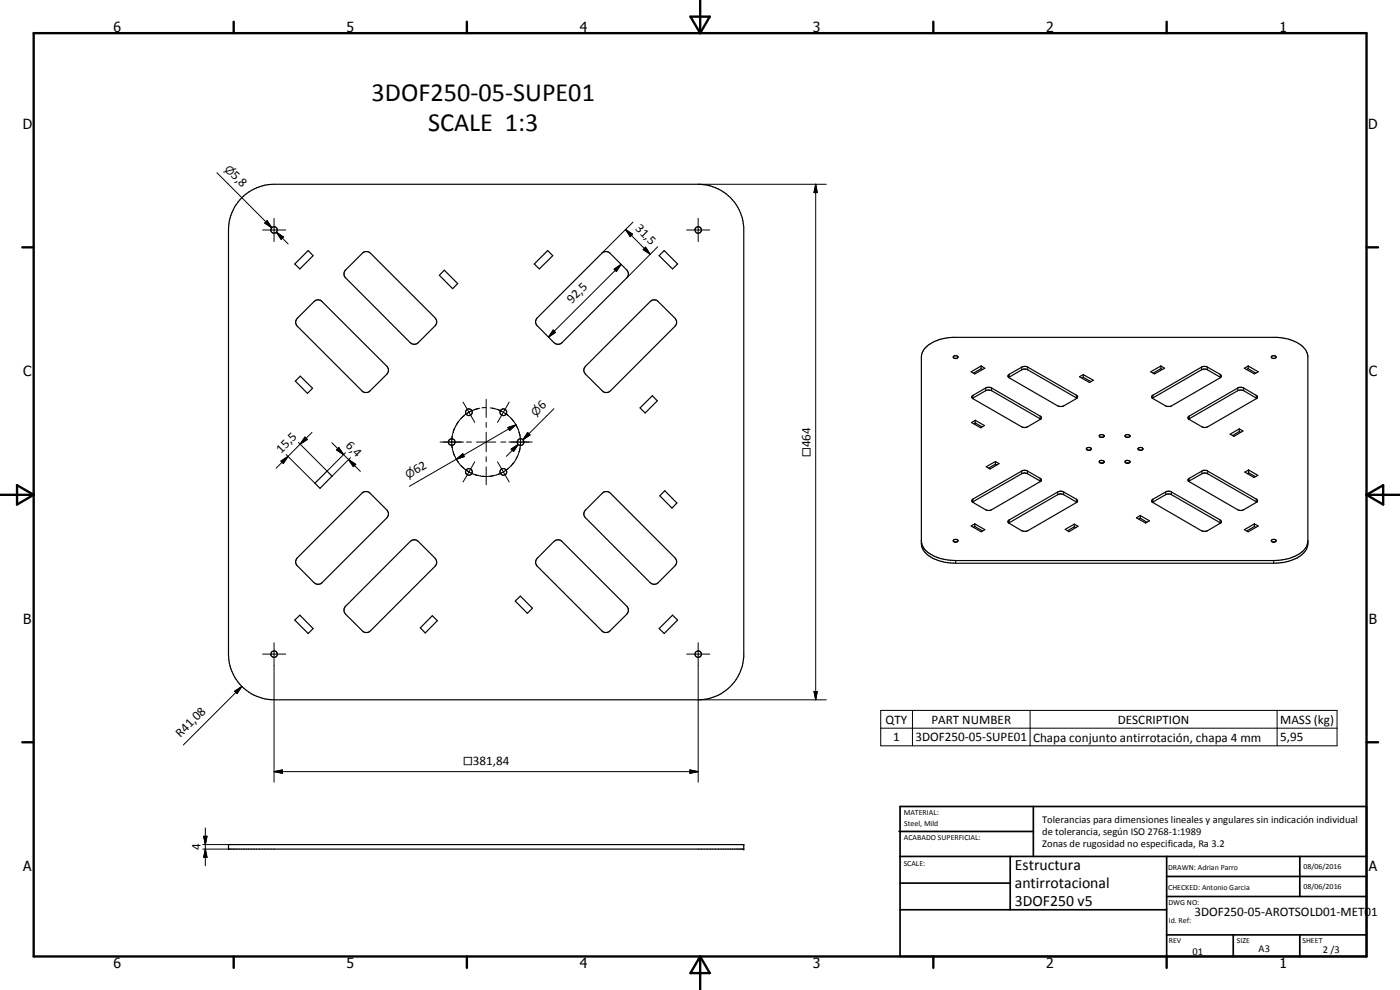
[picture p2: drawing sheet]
<svg xmlns="http://www.w3.org/2000/svg" width="420mm" height="297mm" viewBox="0 0 420 297" stroke-linecap="round" stroke-linejoin="round" font-family="sans-serif">
<g fill="none" stroke="#000" stroke-width=".35">
<path d="M72.6 59.3a14 14 0 0 1 9.6-4h127.3a13.7 13.7 0 0 1 13.7 12.8v129a13.7 13.7 0 0 1-13.7 12.9h-127.3a13.7 13.7 0 0 1-13.6-13.7v-127.3a13.6 13.6 0 0 1 4-9.7zM92.5 75.2l1.5 1.5-4 4-1.5-1.5zM160.3 79.2l4.1-4 1.5 1.5-4 4zM180.9 75.7a1.81 1.81 0 0 1 2.1 .2l5.1 5.1a1.67 1.67 0 0 1 0 2.4l-19.5 19.4a1.73 1.73 0 0 1-2.3 0l-5.1-5.1a1.62 1.62 0 0 1 0-2.3zM197.8 76.7l1.5-1.5 4.1 4-1.6 1.5zM89.2 95.5l5.1-5a1.66 1.66 0 0 1 2.1-.2l19.9 19.8 .3 1.1-.5 1.1-5.1 5a1.8 1.8 0 0 1-2.1 .2l-19.9-19.8-.3-1.1zM103.7 81l5.3-5.3a1.81 1.81 0 0 1 2.2 .2l19.6 19.7 .3 .8-.3 1.1-5.3 5.3a1.72 1.72 0 0 1-2.4 0l-19.4-19.4a1.67 1.67 0 0 1 0-2.4zM133.3 81.1l4.1 4-1.6 1.5-3.9-4zM88.6 114.3l1.5-1.4 3.7 3.6-1.5 1.5zM175.7 109.9l19.4-19.4a1.63 1.63 0 0 1 2.4 0l5.1 5a1.73 1.73 0 0 1 0 2.4l-19.4 19.4a1.73 1.73 0 0 1-2.4 0l-5.1-5a1.62 1.62 0 0 1 0-2.4zM277.5 104.6a12 12 0 0 1 8.5-3.4h97a10.7 10.7 0 0 1 9.1 4.2l.4 1.3v56.8a6.5 6.5 0 0 1-5.1 4.7l-2.1 .5-3 .3h-95.5a11.5 11.5 0 0 1-9.6-3.8l-.4-.8-.3-1.3v-56l.3-1.3zM286.2 106.9a.75 .75 0 0 1 .7-.2 .75 .75 0 0 1 .6 .5 .7 .7 0 0 1-.8 .4 .7 .7 0 0 1-.5-.7z"/>
<path d="M286.6 107.6h.4M291.5 111.5l3-1.7 1.1 .7-3 1.7zM291.9 119.5l-.3-.4 .4-.5 4-2.3 1.2-.1 15 8.6 .3 .5-.2 .5M291.9 119.5l14.9 8.6 .9 .2 .7-.2 3.9-2.3M291.9 119.5l4.1-2.4h1.4l14.9 8.7M294.5 110.6l-2.4 1.4M294.5 109.8v.8M294.5 110.6l.4 .3M302.6 112.6l4.1-2.4 1.3-.2 15 8.6a.53 .53 0 0 1 .4 .5 .53 .53 0 0 1-.4 .5l-3.9 2.3h-1.4l-14.8-8.5-.3-.3zM302.7 113.3l4-2.3 1.3-.2 15.2 8.7M324 113l1.1-.6 3 1.7-1.1 .7zM325.1 113.2l-.4 .2"/>
<path d="M325.1 112.4v.8M325.1 113.2l2.3 1.3M345.3 111.5l3.1-1.7 1.1 .7-3 1.7zM345.7 118.8l15.3-8.8 1.4 .2 4.1 2.5-.3 .7-14.8 8.5-1.6-.1-4.1-2.4zM348.4 110.6l-2.3 1.4M348.4 109.8v.8M348.4 110.6l.4 .3M366.3 113.3l-3.9-2.3-1.4-.2-15.1 8.7M373.5 110.5l1.1-.7 3 1.7-1.1 .7zM374.6 110.6l-.4 .3M374.6 109.8v.8M374.6 110.6l2.3 1.4"/>
<path d="M377.2 119.5l-4-2.3-.8-.2-.7 .1-15 8.7M377.2 119.5l-14.9 8.6h-1.4l-4.2-2.3M377.2 119.5l.2-.5-.4-.4-3.8-2.2-1.3-.2-15 8.6-.4 .5 .2 .5M381.6 106.9a.79 .79 0 0 1 1.4 .3 .72 .72 0 0 1-.8 .4 .72 .72 0 0 1-.6-.7zM382.1 107.6h.3M192.1 122.4l3.7-3.7 1.5 1.6-3.7 3.6zM291.6 126.8l1.1-.7 2.7 1.6-1.1 .7zM292.7 126.9l-.4 .3M292.7 126.1v.8M292.7 126.9l2 1.2M298.7 139.3l-2 1.2M298.7 138.5v.8"/>
<path d="M298.7 139.3l.5 .2M326 134.6a.76 .76 0 0 1 .9-.4 .76 .76 0 0 1 .6 .7 .85 .85 0 0 1-1.5-.3zM326.5 135.1h.5M330 138.3a.85 .85 0 0 1 1.4 .4 .76 .76 0 0 1-.9 .3 .76 .76 0 0 1-.5-.7zM330 130.6a.85 .85 0 0 1 1.4 .4 .88 .88 0 0 1-1.5-.3zM330.6 138.9l-.2 .1M330.6 131.2h-.2M330.7 138.9l.2 .1M330.7 131.2h.2M338.3 139a.48 .48 0 0 1-.7-.5 .48 .48 0 0 1 .8-.4 .46 .46 0 0 1 .7 .3 .46 .46 0 0 1-.4 .6M338.3 139h.4M338.3 131.2h.4"/>
<path d="M338.3 131.2a.48 .48 0 0 1-.7-.5 .48 .48 0 0 1 .8-.3l.8 .5-.5 .3M338.3 131.2h-.2M338.3 138.9l-.2 .1M338.5 131.2h.2M338.5 138.9l.2 .1M341.5 134.6a.76 .76 0 0 1 .9-.4 .76 .76 0 0 1 .6 .7 .83 .83 0 0 1-1.5-.3zM342 135.1h.5M369.2 130.3l2.7-1.6 1.1 .6-2.7 1.6zM371.9 129.5l-2 1.2M371.9 128.7v.8M371.9 129.5l.5 .2M94.5 145l3.7-3.6 1.4 1.5-3.6 3.6z"/>
<path d="M175.7 153l5.3-5.3a1.81 1.81 0 0 1 2.2 .3l19.6 19.6 .3 .8-.3 1.1-5.3 5.3a1.72 1.72 0 0 1-2.4 0l-19.4-19.4a1.57 1.57 0 0 1 0-2.4zM199.5 147.2l3.6 3.7-1.4 1.5-3.7-3.6zM291.5 157.8l1.1-.6 3 1.7-1.1 .7zM292.6 158l-.5 .2M292.6 157.2v.8M292.6 158l2.3 1.3M296 140l2.7-1.5 1.1 .6-2.7 1.6zM312.3 144.4l-4.1-2.4h-1.4l-14.9 8.7M312.3 144.4l.2-.4-.2-.4-3.9-2.2a1.68 1.68 0 0 0-1.8 0l-14.6 8.3-.4 .5 .3 .5M312.3 144.4l-15.1 8.7-1.2-.1-4.1-2.3M319.7 158.8l2.7-1.5 1.1 .6-2.7 1.6zM322.4 158.1l-2 1.2"/>
<path d="M322.4 157.3v.8M322.4 158.1l.5 .2M323.2 150.7l-4.1-2.4h-1.2l-15.2 8.6M323.2 150.7l-15.2 8.7-1.3-.1-4-2.4M323.2 150.7l.2-.4-.4-.5-3.9-2.3h-1.4l-14.8 8.5-.4 .5 .2 .4M341.1 155.4l1.1-.7 2.8 1.6-1.2 .6zM342.2 155.5l-.4 .2M342.2 154.7v.8M342.2 155.5l2 1.2M345.9 150.7l4.1-2.4h1.2l15.1 8.6M345.9 150.7l-.3-.4 .4-.5 4-2.3h1.4l14.8 8.5 .4 .5-.3 .4M345.9 150.7l14.7 8.6 .6 .1 1.2-.1 3.9-2.4"/>
<path d="M356.7 144.4l15.2 8.7 1.3-.1 4-2.3M356.7 144.4l-.2-.4 .2-.4 4-2.2a1.61 1.61 0 0 1 1.7 0l14.6 8.3 .4 .4-.2 .6M356.7 144.4l4-2.2a1.61 1.61 0 0 1 1.7 0l14.8 8.5M373.5 158.9l3-1.7 1.1 .6-3 1.8zM373.6 141.6l1.1-.6 2.8 1.6-1.2 .7zM374.7 141.9l-.4 .2M374.7 141v.9M374.7 141.9l2.1 1.1M376.5 158l-2.3 1.3M376.5 157.2v.8M376.5 158l.4 .2M89.2 167.4l19.7-19.7a1.8 1.8 0 0 1 2.1 .3l5.1 5a1.67 1.67 0 0 1 0 2.4l-19.5 19.4a1.73 1.73 0 0 1-2.3 0l-5.1-5a1.63 1.63 0 0 1 0-2.4z"/>
<path d="M123.1 162.4a1.72 1.72 0 0 1 2.4 0l5.1 5.1a1.73 1.73 0 0 1 0 2.4l-19.4 19.4a1.73 1.73 0 0 1-2.4 0l-5.1-5a1.72 1.72 0 0 1 0-2.4zM166.3 162.4a1.73 1.73 0 0 1 2.3 0l19.7 19.7 .3 1.1-.5 1.1-5.1 5a1.81 1.81 0 0 1-2.1 .2l-19.9-19.8-.3-.9 .3-1zM276.5 162.2a5.4 5.4 0 0 0 3.9 4.7l2.6 .9 3.8 .4h95.5a11.7 11.7 0 0 0 9.5-3.8l.7-1.7M286.2 162.1a.75 .75 0 0 1 .7-.3 .75 .75 0 0 1 .6 .5 .7 .7 0 0 1-.8 .4 .7 .7 0 0 1-.5-.6zM286.6 162.6h.4M381.6 162.1a.79 .79 0 0 1 1.4 .2 .7 .7 0 0 1-.8 .5 .7 .7 0 0 1-.6-.7zM382.1 162.6h.3M88.5 186.1l1.5-1.5 4 4-1.5 1.5zM129.7 184.7l1.6 1.5-3.7 3.7-1.5-1.5zM154.6 180.3l1.6-1.4 3.6 3.6-1.5 1.5zM201.8 184.6l1.6 1.5-4.1 4-1.5-1.5zM68.6 253.4h154.6v1.4h-154.6z"/>
<circle cx="82.3" cy="69" r=".95"/>
<circle cx="209.6" cy="69" r=".98"/>
<circle cx="135.6" cy="132.6" r=".99"/>
<circle cx="140.7" cy="123.7" r="1"/>
<circle cx="151.1" cy="123.7" r="1.01"/>
<circle cx="156.2" cy="132.7" r="1.01"/>
<circle cx="140.7" cy="141.6" r="1"/>
<circle cx="151.1" cy="141.6" r="1"/>
<circle cx="82.3" cy="196.3" r=".96"/>
<circle cx="209.5" cy="196.3" r=".97"/>
</g>
<g fill="#000">
<circle cx="223.2" cy="253.4" r=".18"/>
<circle cx="223.2" cy="254.8" r=".18"/>
</g>
<g fill="none" stroke="#000" stroke-width=".3">
<path d="M65.1 51.8l16.5 16.5M209.5 55.3h38.5M244.8 55.3l.5 2.5h-1zM244.8 55.3v154.7M78.8 69h7M79.4 66.9l.8-.7 1.4 2.1zM79.8 66.5l1.8 1.8M80.2 66.2l1.4 2.1-2.2-1.4zM82.2 65.5v7M83 69.7l2.1 1.4-.7 .7zM83 69.7l3.5 3.5M186.4 79.3l-21.8 21.8"/>
<path d="M187.7 68.9l2.2 1.4-.8 .7zM187.7 68.9l7.4 7.4M190 66.6l-9.3 9.3M193 74.9l.7-.7 1.4 2.1zM193.7 74.2l1.4 2.1-2.1-1.4zM197.4 74l-9.3 9.4M206.1 69h6.9M209.5 65.5v7M166 99l.7 .7-2.1 1.4zM184.3 80.8l2.1-1.5-1.4 2.1zM145.9 119.8v5.4M292 118.6v.8"/>
<path d="M295.8 116.4v.8M297.6 116.4v.8M302.9 112.3v.9M306.7 110.2v.8M308.4 110.2v.8M323 118.6v.8M346 118.6v.8M360.6 110.2v.8M362.4 110.2v.8M366.2 112.3v.9M371.5 116.4v.8M373.2 116.4v.8"/>
<path d="M377 118.6v.8M84.3 138.3l2.1-1.4-1.4 2.2zM85.9 136.4l8.6 8.6M86.4 136.9l-3.5 3.6M89.6 132.8l8.6 8.6 5.5-5.6M90.1 133.3l-3.7 3.6M91.5 131.1l.7 .8-2.1 1.4zM93.6 129.8l-3.5 3.5M99.6 132.8l3.5 3.6M101.7 134.3l1.4 2.1-2.1-1.4zM103.1 136.4l5.1 5M104.6 137.9l2.2 1.4-.8 .7z"/>
<path d="M105.2 137.3l-5.6 5.6M132.1 132.6h7M135.6 133.4l.1 1M135.6 133.4a11 11 0 0 0 2.8 6.3M135.7 130.9l-.1 2.5M136 135.6l.4 1.1M136 129.7l-.4 2.2M136.4 128.6l-.4 1.1M136.9 137.8l2-1.7 .4 .9zM136.9 137.8l.7 1M136.9 137.8l-14.1 8.1M137.6 126.5l-.7 1"/>
<path d="M138.4 139.7l.1 .1M138.4 139.7l2.3 1.9M138.4 125.5l-1.3 1.7-1.1 2.5M139 120.6l1.7 3.1M139.3 124.7l-.9 .8M140 132.6h1.5M140.7 123.7l1.8 3M140.7 123.7l-2.3 1.8M141 123.6l-.8 .4M142.5 138.6l-1.8 3M143 132.6h5.8M143.5 122.6l-1.1 .3"/>
<path d="M144 122.5l-1.3 .3-2 .9M145.9 122.3l-1.2 .1M145.9 126.7v1.5M145.9 129.7v5.9M145.9 137v1.6M147.1 122.4l1.2 .2M147.8 122.5l1.4 .3 1.9 .9M149.3 138.6l1.8 3M149.4 122.9l1.1 .5M150.3 132.6h1.5M151.1 123.7l-1.8 3M151.1 123.7l.6 .4"/>
<path d="M151.6 124l1.8 1.5M152.2 124.4l.4 .3M152.4 128.3l2.4-.8-1.9 1.7zM152.7 132.6h7M152.8 120.6l-1.7 3.1M153.4 134.7l2.1-1.4-1.4 2.2zM153.4 125.5l.8 1M153.4 125.5l1.6 2.3M153.9 139.2l-2.3 2.1M154.2 138.8l-.3 .4M154.8 127.5l.6 1.1M154.8 127.5l-17.9 10.3"/>
<path d="M155.3 128.3l.5 1.4M155.4 136.7l-.6 1.1M155.5 133.3l-3.5 3.6M155.8 129.7l.3 1.2M155.8 129.7l.4 2.9M156.1 134.4l-.3 1.2M156.2 132v.6M156.2 132.6v.6M156.2 132.6a10.5 10.5 0 0 1-2.3 6.6M158.4 129.8l.7 .7-2.2 1.5zM166.2 122.6l-9.3 9.4M312.2 124.8v.8"/>
<path d="M356.9 124.8v.8M139 140.3l.3 .2M140.2 141.3l1.1 .6M140.7 141.6l-1.7 3M140.7 141.6l2.1 .9 2.8 .5M142.4 142.4l1.1 .3M145.9 140.1v5.4M148.3 142.7l-1.2 .2M150.5 141.9l-1.1 .5M151.1 141.6a10.8 10.8 0 0 1-6.4 1.3M151.1 141.6l1.7 3M151.7 141.2l-.6 .4"/>
<path d="M152.6 140.5l-.4 .3M292 149.7v.8M302.9 156v.8M306.6 141.4v.8M308.4 141.4v.8M312.2 143.5v.8M317.4 147.6v.8M319.2 147.6v.8M323 149.8v.8M346 149.8v.8M349.8 147.6v.8M351.6 147.6v.8"/>
<path d="M356.9 143.5v.8M360.7 141.4v.8M362.4 141.4v.8M366.2 156v.8M377 149.7v.8M286.8 168.2v.8M382.3 168.2v.8M78.8 196.3h7M82.2 192.8v41.9M206.1 196.3h6.9M209.5 192.8v41.9M70.4 207.4l2.2-1.4-1.4 2.1z"/>
<path d="M72.6 206l-17.6 17.5M209.5 210h38.5M244.3 207.5h1l-.5 2.5zM264.3 213.1h137v10.7h-137zM264.3 218.5h137M273.8 213.1v10.7M309.1 213.1v10.7M383.3 213.1v10.7M82.2 231.5l2.6-.5v1zM82.2 231.5h127.3M207 231l2.5 .5-2.5 .5zM60.9 254.8h7.7"/>
<path d="M60.9 253.4h7.7M61.1 250.9h1l-.5 2.5zM61.6 254.8l.5 2.5h-1zM61.6 248.4v11.4"/>
</g>
<g fill="none" stroke="#000" stroke-width=".71">
<path d="M10.1 9.9h400v277.1h-400zM70.1 6.5v3.4M140.1 6.5v3.4M207.2 5h5.8l-2.9 4.9zM210.1 0v9.9M280.1 6.5v3.4M350.1 6.5v3.4M6.7 74.2h3.4M410.1 74.2h3.5M.1 148.5h10M5.1 145.6l5 2.9-5 2.9zM410.1 148.5h10"/>
<path d="M410.1 148.5l5-2.9v5.8zM6.7 222.7h3.4M410.1 222.7h3.5M70.1 287v3.4M140.1 287v3.4M210.1 287v10M210.1 287l2.9 5h-5.8zM280.1 287v3.4M350.1 287v3.4"/>
</g>
<g fill="none" stroke="#000" stroke-width=".51">
<path d="M269.8 249.5h40.3M270.1 242h140v45h-140zM270.1 257h140M303.2 257v16M310.1 242v15M350.1 257v30M390.1 257v12M270.1 265h33.1M270.1 273h80M350.1 269h60M350.1 263h60M350.1 280.5h60"/>
<path d="M370.1 280.5v6.5M390.1 280.5v6.5"/>
</g>
<g fill="#000">
<path d="M244.8 55.3l.5 2.5h-1zM80.2 66.2l1.4 2.1-2.2-1.4zM83 69.7l2.1 1.4-.7 .7zM187.7 68.9l2.2 1.4-.8 .7zM193.7 74.2l1.4 2.1-2.1-1.4zM166 99l.7 .7-2.1 1.4zM184.3 80.8l2.1-1.5-1.4 2.1zM84.3 138.3l2.1-1.4-1.4 2.2zM91.5 131.1l.7 .8-2.1 1.4zM101.7 134.3l1.4 2.1-2.1-1.4zM104.6 137.9l2.2 1.4-.8 .7zM136.9 137.8l2-1.7 .4 .9z"/>
<path d="M152.4 128.3l2.4-.8-1.9 1.7zM153.4 134.7l2.1-1.4-1.4 2.2zM158.4 129.8l.7 .7-2.2 1.5zM70.4 207.4l2.2-1.4-1.4 2.1zM244.3 207.5h1l-.5 2.5zM82.2 231.5l2.6-.5v1zM207 231l2.5 .5-2.5 .5zM61.1 250.9h1l-.5 2.5zM61.6 254.8l.5 2.5h-1z"/>
</g>
<g font-size="7.9">
<text x="111.5" y="30.2">3DOF250-05-SUPE01</text>
<text x="128.5" y="39.2">SCALE 1:3</text>
</g>
<g font-size="4.7">
<text x="304.6" y="261.1">Estructura</text>
<text x="304.6" y="266.5">antirrotacional</text>
<text x="304.6" y="271.9">3DOF250 v5</text>
</g>
<g font-size="4.2">
<text x="34" y="9.6">6</text>
<text x="104" y="9.6">5</text>
<text x="174" y="9.6">4</text>
<text x="244" y="9.6">3</text>
<text x="314" y="9.6">2</text>
<text x="384" y="9.6">1</text>
<text x="6.8" y="38.7">D</text>
<text x="410.6" y="38.7">D</text>
<text x="7" y="112.9">C</text>
<text x="410.8" y="112.9">C</text>
<text x="7" y="187.1">B</text>
<text x="410.8" y="187.1">B</text>
<text x="7" y="261.4">A</text>
<text x="410.8" y="261.4">A</text>
<text x="34" y="290.4">6</text>
<text x="104" y="290.4">5</text>
<text x="174" y="290.4">4</text>
<text x="244" y="290.4">3</text>
<text x="314" y="290.4">2</text>
<text x="384" y="290.4">1</text>
</g>
<g font-size="3.9">
<text x="69.2" y="52.9" transform="rotate(45 69.2 52.9)">5,8</text>
<text x="190.5" y="68.7" transform="rotate(45 190.5 68.7)">31,5</text>
<text x="171.6" y="91.3" transform="rotate(-45 171.6 91.3)">92,5</text>
<text x="162.8" y="123.1" transform="rotate(-45 162.8 123.1)">6</text>
<text x="84.4" y="136.1" transform="rotate(-45 84.4 136.1)">15,5</text>
<text x="103.6" y="133.9" transform="rotate(45 103.6 133.9)">6,4</text>
<text x="243.2" y="134.2" transform="rotate(-90 243.2 134.2)">464</text>
<text x="124.9" y="142.3" transform="rotate(-30 124.9 142.3)">62</text>
<text x="54.1" y="221.5" transform="rotate(-45 54.1 221.5)">R41,08</text>
<text x="265.8" y="217.1">QTY</text>
<text x="279.5" y="217.1">PART NUMBER</text>
<text x="335.5" y="217.1">DESCRIPTION</text>
<text x="384.2" y="217.2">MASS (kg)</text>
<text x="268.1" y="222.4">1</text>
<text x="274.7" y="222.4">3DOF250-05-SUPE01</text>
<text x="310" y="222.5">Chapa conjunto antirrotación, chapa 4 mm</text>
<text x="384.2" y="222.4">5,95</text>
<text x="141.9" y="229.4">381,84</text>
<text x="60.1" y="255.1" transform="rotate(-90 60.1 255.1)">4</text>
<text x="358.5" y="275">3DOF250-05-AROTSOLD01-MET01</text>
</g>
<g font-size="3.3">
<text x="67.2" y="50.9" transform="rotate(45 67.2 50.9)">⌀</text>
<text x="160.8" y="125.1" transform="rotate(-45 160.8 125.1)">⌀</text>
<text x="122.5" y="143.7" transform="rotate(-30 122.5 143.7)">⌀</text>
</g>
<g font-size="3.2">
<text x="243.2" y="137.1" transform="rotate(-90 243.2 137.1)">□</text>
<text x="139" y="229.4">□</text>
</g>
<g font-size="3.1">
<text x="312.7" y="246.8">Tolerancias para dimensiones lineales y angulares sin indicación individual</text>
<text x="312.7" y="250.4">de tolerancia, según ISO 2768-1:1989</text>
<text x="312.7" y="254">Zonas de rugosidad no especificada, Ra 3.2</text>
<text x="357.9" y="286.4">01</text>
<text x="377.7" y="285.6">A3</text>
<text x="397" y="285.9">2 /3</text>
</g>
<g font-size="2.4">
<text x="271.2" y="244.4">MATERIAL:</text>
<text x="271.3" y="252">ACABADO SUPERFICIAL:</text>
<text x="271.4" y="247.9">Steel, Mild</text>
<text x="271.2" y="259.7">SCALE:</text>
<text x="350.6" y="261">DRAWN: Adrian Parro</text>
<text x="391.2" y="260.6">08/06/2016</text>
<text x="350.6" y="267">CHECKED: Antonio Garcia</text>
<text x="391.2" y="266.7">08/06/2016</text>
<text x="350.6" y="271.4">DWG NO:</text>
<text x="350.8" y="276.9">Id. Ref:</text>
<text x="350.8" y="282.8">REV</text>
<text x="371.2" y="282.9">SIZE</text>
<text x="390.9" y="282.9">SHEET</text>
</g>
</svg>
